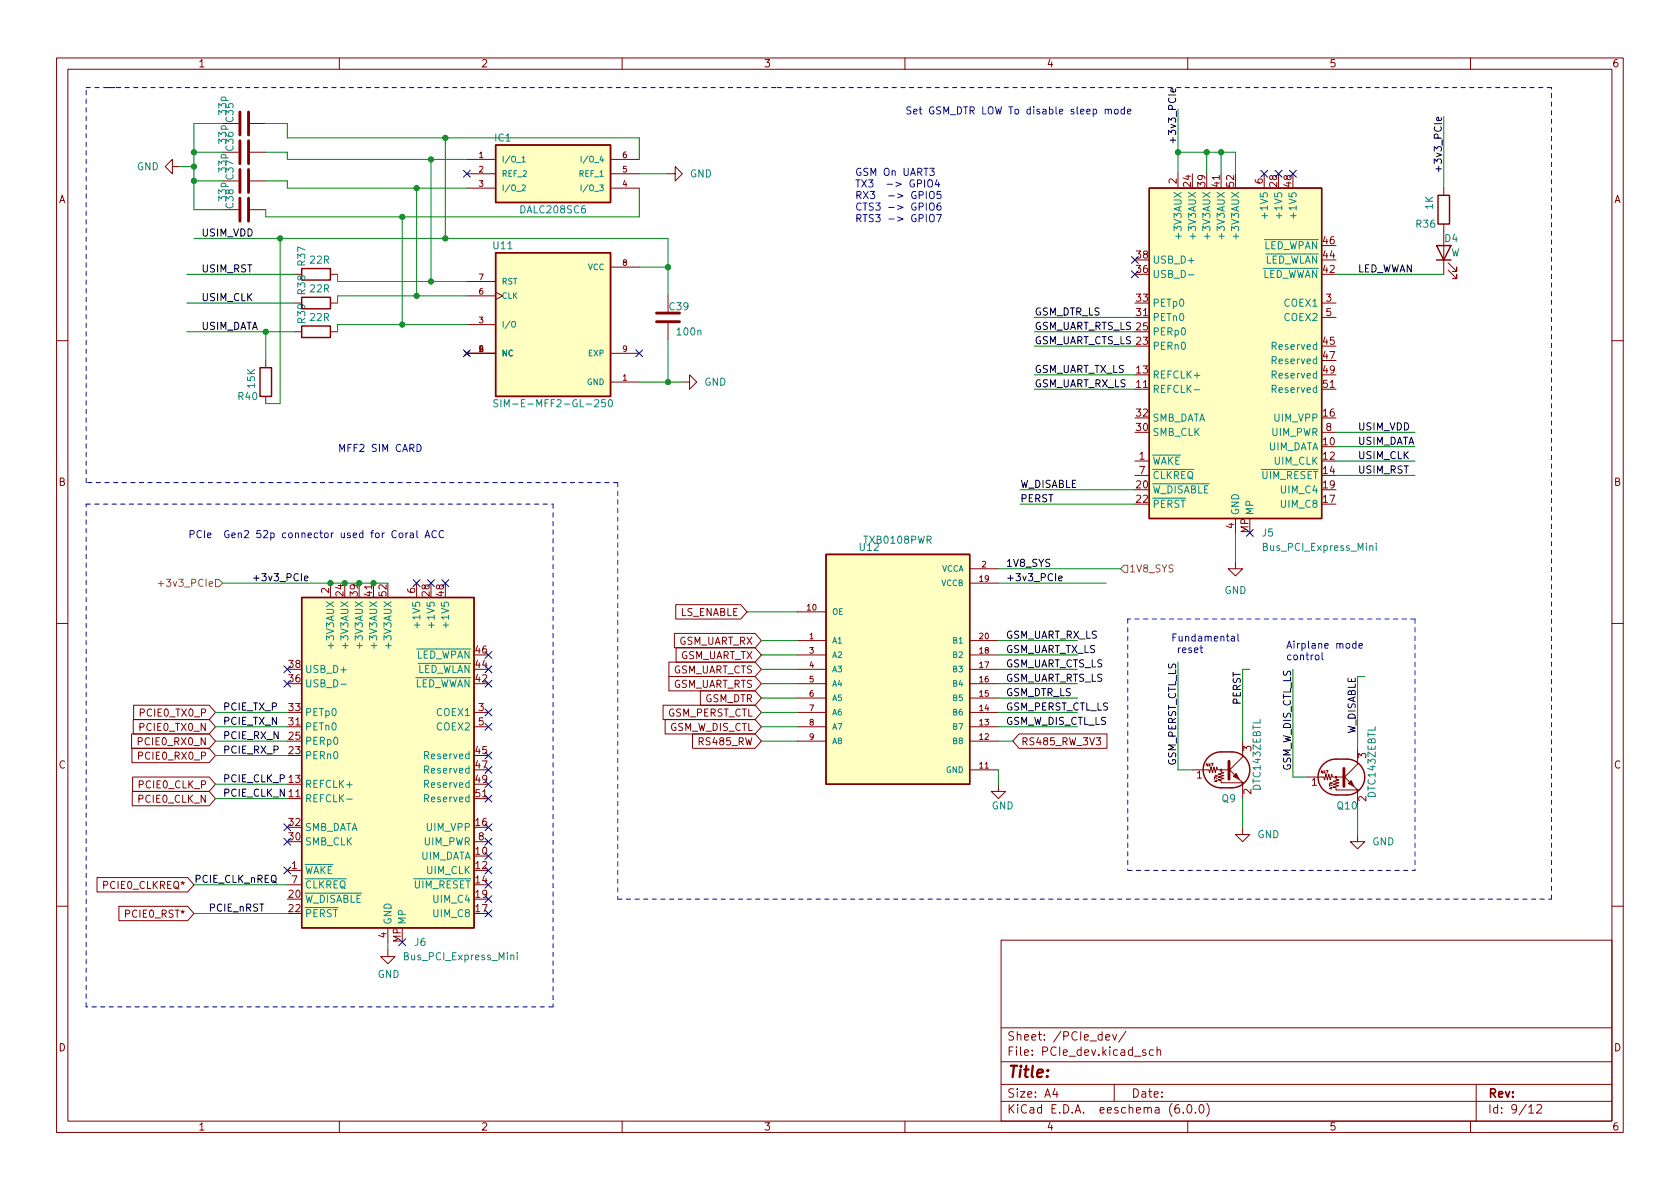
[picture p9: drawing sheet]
<svg xmlns="http://www.w3.org/2000/svg" width="297mm" height="210mm" viewBox="0 0 297 210" stroke-linecap="round" stroke-linejoin="round" font-family="sans-serif">
<g fill="none" stroke="#840000" stroke-width=".18">
<path d="M10 10.2h277v190.1h-277zM12 12.2h273v186.1h-273zM60 10.2v2M110 10.2v2M160 10.2v2M210 10.2v2M260 10.2v2M30.5 29.5v-1.3l-1.3 1.3 1.3 1.2v-1.2h1.2M39.4 21.8h2.8M39.4 37.1h2.8M39.4 26.9h2.8M39.4 32h2.8"/>
<path d="M44.2 21.8h2.8M44.2 37.1h2.8M44.2 26.9h2.8M44.2 32h2.8M82.5 28.2h5.1M82.5 30.7h5.1M82.5 33.3h5.1M107.9 28.2h5.1M107.9 30.7h5.1M107.9 33.3h5.1M118.1 30.7h1.3v-1.2l1.2 1.2-1.2 1.3v-1.3M208.3 30.7v2.6"/>
<path d="M215.9 30.7v2.6M223.5 30.7v2.6M255.3 33.3v1.2M255.3 39.6v8.9M52.1 58.7h1.2M52.1 48.5h1.2M52.1 53.6h1.2M58.4 58.7h1.3M58.4 48.5h1.3M58.4 53.6h1.3M82.5 57.4h5.1M82.5 52.3h5.1"/>
<path d="M82.5 49.8h5.1M87.6 51.7l1.3 .6-1.3 .7M107.9 47.2h5.1M118.1 52.3v2.8M118.1 57.1v2.8M200.7 56.1h2.5M233.7 53.6h2.5M233.7 56.1h2.5M256 47.7l1.6 1.6v-.8v.8h-.8M256 46.5l1.6 1.5v-.8v.8h-.8M10 60.2h2M47 63.7v1.3"/>
<path d="M47 70.1v1.3M82.2 62.1l.7 .8M82.5 62.5h5.1M82.9 62.1l-.7 .8M107.9 67.6h5.1M107.9 62.5h5.1M120.6 67.6h1.3v-1.3l1.3 1.3-1.3 1.2v-1.2M200.7 68.8h2.5M233.7 68.8h2.5M233.7 76.4h2.5M285 60.2h2M200.7 81.5h2.5"/>
<path d="M200.7 84.1h2.5M218.4 99.3v1.3h1.3l-1.3 1.2-1.2-1.2h1.2M218.4 91.7v2.5M10 110.2h2M58.4 103.1v2.6M66 103.1v2.6M73.7 103.1v2.6M118.3 117.1h15.2l1.1 1.3-1.1 1.2h-15.2zM118.3 119.6h15.2l1.1 1.3-1.1 1.3h-15.2zM119.2 112h14.3l1.1 1.3-1.1 1.2h-14.3zM119.5 106.9h11.5l1.1 1.3-1.1 1.3h-11.5zM119.5 114.5h14l1.1 1.3-1.1 1.3h-14z"/>
<path d="M141 113.3h5M141 108.2h5M141 118.4h5M141 115.8h5M171.4 113.3h5.1M171.4 118.4h5.1M171.4 115.8h5.1M171.4 103.1h5.1M171.4 100.6h5.1M285 110.2h2M23.3 129.8h13.7l1.1 1.3-1.1 1.2h-13.7zM23.3 132.3h13.7l1.1 1.3-1.1 1.3h-13.7z"/>
<path d="M23.4 139.9h13.6l1.1 1.3-1.1 1.3h-13.6zM23.4 137.4h13.6l1.1 1.3-1.1 1.2h-13.6zM23.6 127.2h13.4l1.1 1.3-1.1 1.3h-13.4zM23.6 124.7h13.4l1.1 1.3-1.1 1.2h-13.4zM24.5 133.7l.6-.1 .1-.2v-.3l-.7-.1v1.3M50.8 128.5h2.5M83.8 128.5h2.6M83.8 126h2.6M117.2 124.7h16.3l1.1 1.3-1.1 1.2h-16.3zM117.6 127.2h15.9l1.1 1.3-1.1 1.3h-15.9zM122.4 129.8h11.1l1.1 1.3-1.1 1.2h-11.1zM123.8 122.2h9.7l1.1 1.2-1.1 1.3h-9.7z"/>
<path d="M141 131.1h5M141 128.5h5M141 126h5M141 123.4h5M141 120.9h5M171.4 136.1h5.1M171.4 131.1h5.1M171.4 128.5h5.1M171.4 126h5.1M171.4 123.4h5.1M171.4 120.9h5.1M176.5 138.7v1.2h1.3l-1.3 1.3-1.2-1.3h1.2"/>
<path d="M180.2 129.8h15.5v2.5h-15.5l-1.1-1.2zM193.8 130.5h.8l-.4 .4 .3 .2v.5l-.1 .1-.6-.1M210.8 136.1h2.9l.2 .5 .2-1 .3 1 .2-1 .3 1 .2-1 .2 .5h1.9M217.2 135.9l2.5 2.5h-3.8v-.4l-.5-.1 1-.2-1-.3 1-.2-1-.3 1-.3-.5-.1v-.4M219.7 131.1v2.8l-2.5 2.5M219.7 138.7v2.5M231.1 137.4h3l.1 .5 .2-1 .3 1 .2-1 .3 1 .3-1 .1 .5h1.9M237.5 137.2l2.5 2.5h-3.8v-.4l-.5-.1 1-.3-1-.2 1-.3-1-.2 1-.3-.5-.1v-.4M240 132.3v2.8l-2.5 2.6M240 139.9v2.6M17.2 155.2h16l1.1 1.3-1.1 1.2h-16zM50.8 153.9h2.5"/>
<path d="M50.8 141.2h2.5M50.8 156.5h2.5M83.8 141.2h2.6M83.8 148.8h2.6M219.7 146.3v1.3h1.3l-1.3 1.2-1.3-1.2h1.3M240 147.6v1.2h1.3l-1.3 1.3-1.2-1.3h1.2M10 160.2h2M21 160.3h12.2l1.1 1.2-1.1 1.3h-12.2zM68.6 167.9v1.3h1.2l-1.2 1.2-1.3-1.2h1.3M68.6 164.1v2.5M177 166.3h108v32h-108zM285 160.2h2"/>
<path d="M60 198.3v2M110 198.3v2M160 198.3v2M177 194.8h108M177 191.8h108M177 187.8h108M177 181.8h108M186.5 192.5l-.4 1h1M186.9 193v1M195.5 183.4l.7-.1-.1-.3-.4-.1-.2 .2 .1 .8h.5M196.7 182.9l.4 1 .3-1M197 191.8v3"/>
<path d="M199.1 182.4l-1.3 1.9M202.6 185.7l-.4-.1-.2 .2 .1 .3 .5 .1v.4h-.6M203.9 185.7l-.4-.1-.3 .3v.4l.2 .3h.5M204.6 185.8l.2-.2 .3 .1 .1 .9M204.6 185.1v1.5M208.4 195.3a.59 .59 0 0 0-.7 .7v.5l.2 .3h.4l.2-.1 .1-.5-.2-.2-.4-.1-.3 .3M209.2 196.7v.1M210 198.3v2M210.1 195.4l.1-.1a.81 .81 0 0 1 .6 .7 .81 .81 0 0 1-.3 .8h-.1a.81 .81 0 0 1-.6-.6 .81 .81 0 0 1 .3-.8zM211.4 196.7v.1M212.1 195.5l.3-.2a.81 .81 0 0 1 .5 .7 .81 .81 0 0 1-.3 .8h-.1a.81 .81 0 0 1-.4-1.3zM213.4 195.1a1.72 1.72 0 0 1 0 2.3"/>
<path d="M260 198.3v2M261 191.8v6.5M270.3 195.8l.4-.5v1.5M270.3 196.8h.9M271.7 195.5l.6-.2 .2 .2 .1 .3-.9 1h.9"/>
<circle cx="215.9" cy="136.1" r=".13"/>
<circle cx="219.7" cy="138.4" r=".13"/>
<circle cx="236.2" cy="137.4" r=".13"/>
<circle cx="240" cy="139.7" r=".13"/>
</g>
<g fill="none" stroke="#840000" stroke-width=".25">
<path d="M87.6 25.6h20.3v10.2h-20.3zM203.2 33.3h30.5v58.4h-30.5zM254.3 34.5h2v5.1h-2zM53.3 57.7h5.1v2h-5.1zM53.3 47.5h5.1v2h-5.1zM53.3 52.6h5.1v2h-5.1zM87.6 44.7h20.3v25.4h-20.3zM254 43.4h2.5l-1.2 2.6zM254 46h2.5M46 65h2v5.1h-2zM146 98h25.4v40.7h-25.4zM53.3 105.7h30.5v58.4h-30.5z"/>
<path d="M217.8 133h-1.9a3.2 3.2 0 0 0-3.2 3.1 3.2 3.2 0 0 0 3.2 3.2h1.9M217.8 133a3.2 3.2 0 0 1 3.2 3.1 3.2 3.2 0 0 1-3.2 3.2M234 135.2a3.2 3.2 0 0 1 2.2-1h1.9a3.2 3.2 0 0 1 3.2 3.2 3.2 3.2 0 0 1-3.2 3.2h-1.9a3.2 3.2 0 0 1-2.9-2 3.2 3.2 0 0 1 .7-3.4z"/>
</g>
<path d="M42.4 19.8v4.1M43.9 19.8v4.1M42.4 24.9v4.1M42.4 30v4M42.4 35v4.1M43.9 24.9v4.1M43.9 30v4M43.9 35v4.1M116.1 56.9h4M116.1 55.4h4" fill="none" stroke="#840000" stroke-width=".51"/>
<g fill="#ffffc2" stroke="#ffffc2" stroke-width=".18">
<path d="M87.6 44.7h20.3v25.4h-20.3z"/>
<path d="M146 98h25.4v40.7h-25.4z"/>
<path d="M53.3 105.7h30.5v58.4h-30.5z"/>
<path d="M87.6 25.6h20.3v10.2h-20.3z"/>
<path d="M203.2 33.3h30.5v58.4h-30.5z"/>
</g>
<g fill="none" stroke="#008484" stroke-width=".18">
<path d="M92.3 27.9l.3-.3v1M92.3 32.8l.4-.1 .2 .3-.6 .7h.6M92.3 28.6h.6M102.7 27.6v1M102.7 32.7v1M104 32.7l-.9 1.3M104 27.6l-.9 1.3M223.6 37.7v.9M226.2 37.7v.9M228.7 37.7v.9M90.5 57l.2-.2a.34 .34 0 0 1 .4 .4v.3a.34 .34 0 0 1-.3 .4 .34 .34 0 0 1-.3-.4zM208.4 41.3v1"/>
<path d="M210.1 48.6h1M210.9 41.3v1M213.5 41.3v1M216 41.3v1M218.5 41.3v1M88 70.7h-.5l-.1 .1v.4l.5 .2 .1 .3-.2 .2h-.5M88.6 70.7v1.2M107 70.7h-.6l-.1 .6 .2-.1h.5l.1 .2-.1 .4-.2 .1-.5-.1M107.7 70.8l.2-.1a.68 .68 0 0 1 .4 .6 .68 .68 0 0 1-.4 .6l-.2-.1-.1-.3zM211.2 68.9h.9M242.2 96.6l.2-.1 .3 .1v.7M243.3 96.1v.1"/>
<path d="M243.3 96.5v.8M58.5 113.7v.9M61.1 113.7v.9M63.6 113.7v.9M66.1 113.7v.9M68.7 113.7v.9M73.8 110.1v.9M76.3 110.1v.9M78.8 110.1v.9M60.3 121h.9M61.3 141.3h1M90.3 169l.2-.1h.3l.1 .8"/>
<path d="M91.5 168.5v.1M91.5 168.9v.8"/>
</g>
<g fill="#840000" stroke="#840000" stroke-width=".51">
<path d="M237.6 135.9v3.2z"/>
<path d="M217.3 134.6v3.2z"/>
</g>
<g fill="#840000" stroke="#840000" stroke-width=".18">
<path d="M238.4 138.6l.5-.6 .5 1.1z"/>
<path d="M218.1 137.3l.5-.5 .5 1z"/>
</g>
<path d="M198.8 99.9h.6v1.3h-.6l-.7-.6zM28 103.2h.9M28.5 102.7v1M38.1 102.5h.6l.7 .6-.7 .7h-.6z" fill="none" stroke="#848400" stroke-width=".18"/>
<path d="M207.8 15.7l.1 .4-.2 .2-.6-.1v-.5h.2l.1 .6M254.8 20.8l.1 .4-.2 .1h-.6v-.5l.2-.1 .1 .6M53.8 102.3l.6-.1v-.3h-.4l-.2 .1 .1 .6h.5M187.2 102.3l.6-.1-.1-.3h-.3l-.2 .1 .1 .6h.4" fill="none" stroke="#000" stroke-width=".18"/>
<g fill="none" stroke="#0000c2" stroke-width=".18">
<path d="M195.4 19.4l.2-.1 .3 .1 .1 .8M195.4 19.3v.9M196 19.5l.1-.2 .3 .1 .1 .8M197.2 19.4l.3-.1 .2 .3v.3l-.2 .3-.3-.1-.2-.2zM198.8 19.4l-.4-.1-.2 .3 .1 .5h.5M198.8 18.9v1.3M199.3 19.7l.7-.1-.1-.2-.4-.1-.2 .2 .1 .6h.5M163.5 31.8v1.3M163.8 33.8v1.3M164.2 31.9l.1-.1a.43 .43 0 0 1 .6 .4v.5a.42 .42 0 0 1-.4 .4 .42 .42 0 0 1-.5-.4v-.5zM164.4 29.8h.8l-.4 .4 .3 .2v.5l-.2 .1-.5-.1M164.4 34l.2-.2a.43 .43 0 0 1 .6 .5v.4a.42 .42 0 0 1-.4 .4 .42 .42 0 0 1-.5-.4z"/>
<path d="M164.4 36.1l.2-.2a.43 .43 0 0 1 .6 .4v.4a.42 .42 0 0 1-.4 .5 .42 .42 0 0 1-.5-.5zM164.4 38.1l.2-.2a.43 .43 0 0 1 .6 .5v.4a.42 .42 0 0 1-.4 .4 .42 .42 0 0 1-.5-.4zM165.6 37.9h.8l-.5 1.3M165.7 31.7l-.3 1h.7M166 32.2v.9M166.3 35.9l-.4 .1a.86 .86 0 0 0 0 1.2l.4-.2 .1-.4-.3-.2h-.2l-.2 .2M166.3 33.8h-.6v.7l.1-.2 .5 .1 .1 .2-.1 .4-.2 .1-.4-.1M73.7 78.6a.64 .64 0 0 1 .8 .6 .64 .64 0 0 1-.8 .6zM33.6 94.5l.6-.1 .1-.2v-.3l-.7-.1v1.3M35.6 93.9a.6 .6 0 0 0-.8 .5 .6 .6 0 0 0 .6 .7l.2-.1M36.1 93.8v1.3M36.7 94.7l.6-.2-.1-.2-.3-.1-.2 .2 .1 .6h.4"/>
<path d="M78.4 93.9a.6 .6 0 0 0-.8 .5 .6 .6 0 0 0 .6 .7l.2-.1M212.2 114.6h.5M212.3 114.1v1.1l.4 .2M217.7 112.6h.5l.1 .8M218.3 112.8l-.4 .1-.2 .2 .2 .3 .4-.1M218.9 112.1v1.1l.2 .2M232.7 115.9l.3-.1 .2 .3v.3l-.2 .3-.3-.1-.2-.2zM233.8 115.4v1.1l.1 .2M239.7 113.8h-.3l-.3 .2 .2 .6h.4M239.7 113.4v1.2M240.3 114.2l.6-.1-.1-.3h-.3l-.2 .2v.6h.5"/>
</g>
<g fill="none" stroke="#0000c2" stroke-width=".18" stroke-dasharray=".8 .8">
<path d="M15.2 15.5h5.1M19 15.5h118.2M139.7 15.5h.1M139.7 15.5h-2.5M274.3 15.5h-134.6M15.2 89.1h82.6M15.2 85.3v-69.8M97.8 89.1v88.9M109.2 85.3v73.7M109.2 85.3h-94M199.4 109.5v44.4M250.2 109.5v44.4"/>
<path d="M250.2 109.5h-50.8M109.2 159h165.1M199.4 153.9h50.8M274.3 159v-143.5M15.2 178v-88.9M97.8 178h-82.6"/>
</g>
<g fill="none" stroke="#008400" stroke-width=".18">
<path d="M208.3 19.3v11.4M31.7 29.5h2.6M34.3 26.9h5.1M34.3 32h5.1M39.4 21.8h-5.1v15.3h5.1M47 26.9h3.8v1.3h31.7M47 32h3.8v1.3h31.7M47 21.8h3.8v2.6h62.2v3.8M71.1 38.3v19.1M73.7 33.3v19M76.2 28.2v21.6M78.7 24.4v17.8"/>
<path d="M113 33.3v5h-66v-1.2M113 30.7h5.1M208.3 26.9h10.1v3.8M213.4 26.9v3.8M215.9 26.9v3.8M255.3 20.6v12.7M33 58.7h19.1M33 48.5h19.1M33 53.6h19.1M34.3 42.2h83.8v10.1M47 58.7v5M49.5 42.2v29.2h-2.5"/>
<path d="M59.7 48.5v1.3h22.8M82.5 52.3h-22.8v1.3M82.5 57.4h-22.8v1.3M113 47.2h5.1M118.1 59.9v7.7M182.9 58.7h17.8M182.9 56.1h17.8M236.2 48.5h19.1M113 67.6h7.6M182.9 61.2h17.8M182.9 66.3h17.8M182.9 68.8h17.8"/>
<path d="M236.2 79h14M236.2 76.4h14M180.3 86.6h20.4M180.3 89.1h20.4M218.4 94.2v5.1M236.2 81.5h14M236.2 84.1h14M39.4 103.1h29.2M132.1 108.2h8.9M134.6 118.4h6.4M134.6 115.8h6.4M134.6 113.3h6.4"/>
<path d="M176.5 118.4h14M176.5 115.8h14M176.5 100.6h21.6M176.5 103.1h19.1M176.5 113.3h14M208.3 117.1v19h2.5M221 118.4h-1.3v12.7M228.6 118.4v19h2.5M241.3 119.6h-1.3v12.7M38.1 126h12.7M38.1 128.5h12.7M38.1 131.1h12.7"/>
<path d="M38.1 133.6h12.7M38.1 138.7h12.7M134.6 120.9h6.4M134.6 123.4h6.4M134.6 126h6.4M134.6 128.5h6.4M134.6 131.1h6.4M176.5 120.9h14M176.5 123.4h14M176.5 126h14M176.5 128.5h14M176.5 131.1h2.6"/>
<path d="M176.5 136.1v2.6M34.3 156.5h16.5M38.1 141.2h12.7M219.7 141.2v5.1M240 142.5v5.1M34.3 161.5h16.5M68.6 166.6v1.3"/>
</g>
<g fill="none" stroke="#000084" stroke-width=".18">
<path d="M81.9 30.1l1.3 1.2M83.2 30.1l-1.3 1.2M222.9 30.1l1.2 1.2M224.1 30.1l-1.2 1.2M225.5 30.1l1.2 1.2M226.7 30.1l-1.2 1.2M228 30.1l1.2 1.2M229.2 30.1l-1.2 1.2M200.1 47.9l1.2 1.2M200.1 45.4l1.2 1.2M201.3 47.9l-1.2 1.2M201.3 45.4l-1.2 1.2"/>
<path d="M81.9 61.9l1.3 1.2M83.2 61.9l-1.3 1.2M112.4 61.9l1.2 1.2M113.6 61.9l-1.2 1.2M220.4 93.6l1.2 1.2M221.6 93.6l-1.2 1.2M50.2 117.7l1.2 1.3M51.4 117.7l-1.2 1.3M73.1 102.5l1.2 1.2M74.3 102.5l-1.2 1.2M75.6 102.5l1.2 1.2M76.8 102.5l-1.2 1.2"/>
<path d="M78.1 102.5l1.2 1.2M79.3 102.5l-1.2 1.2M85.8 115.2l1.2 1.2M85.8 117.7l1.2 1.3M87 115.2l-1.2 1.2M87 117.7l-1.2 1.3M50.2 120.3l1.2 1.2M51.4 120.3l-1.2 1.2M85.8 135.5l1.2 1.2M85.8 133l1.2 1.2M85.8 125.4l1.2 1.2M85.8 120.3l1.2 1.2"/>
<path d="M85.8 127.9l1.2 1.2M85.8 138.1l1.2 1.2M87 135.5l-1.2 1.2M87 133l-1.2 1.2M87 125.4l-1.2 1.2M87 120.3l-1.2 1.2M87 127.9l-1.2 1.2M87 138.1l-1.2 1.2M50.2 148.2l1.2 1.2M50.2 153.3l1.2 1.2M50.2 145.7l1.2 1.2M51.4 148.2l-1.2 1.2"/>
<path d="M51.4 153.3l-1.2 1.2M51.4 145.7l-1.2 1.2M85.8 153.3l1.2 1.2M85.8 140.6l1.2 1.2M85.8 158.4l1.2 1.2M85.8 148.2l1.2 1.2M85.8 145.7l1.2 1.2M85.8 150.8l1.2 1.2M85.8 155.8l1.2 1.3M87 153.3l-1.2 1.2M87 140.6l-1.2 1.2M87 158.4l-1.2 1.2"/>
<path d="M87 148.2l-1.2 1.2M87 145.7l-1.2 1.2M87 150.8l-1.2 1.2M87 155.8l-1.2 1.3M70.5 166l1.2 1.2M71.7 166l-1.2 1.2M85.8 160.9l1.2 1.2M87 160.9l-1.2 1.2"/>
</g>
<g fill="#008400" stroke="#008400" stroke-width=".18">
<circle cx="76.2" cy="28.2" r=".46"/>
<circle cx="78.7" cy="24.4" r=".46"/>
<circle cx="73.7" cy="33.3" r=".46"/>
<circle cx="71.1" cy="38.3" r=".46"/>
<circle cx="71.1" cy="57.4" r=".46"/>
<circle cx="73.7" cy="52.3" r=".46"/>
<circle cx="66" cy="103.1" r=".46"/>
<circle cx="118.1" cy="67.6" r=".46"/>
<circle cx="118.1" cy="47.2" r=".46"/>
<circle cx="78.7" cy="42.2" r=".46"/>
<circle cx="76.2" cy="49.8" r=".46"/>
<circle cx="47" cy="58.7" r=".46"/>
<circle cx="34.3" cy="26.9" r=".46"/>
<circle cx="34.3" cy="32" r=".46"/>
<circle cx="34.3" cy="29.5" r=".46"/>
<circle cx="49.5" cy="42.2" r=".46"/>
<circle cx="208.3" cy="26.9" r=".46"/>
<circle cx="215.9" cy="26.9" r=".46"/>
<circle cx="213.4" cy="26.9" r=".46"/>
<circle cx="63.5" cy="103.1" r=".46"/>
<circle cx="58.4" cy="103.1" r=".46"/>
<circle cx="61" cy="103.1" r=".46"/>
</g>
<text font-size="2.8" fill="#840000" x="178" y="190.6">Title:</text>
<g font-size="2.1" fill="#840000">
<text x="178" y="184">Sheet: /PCIe_dev/</text>
<text x="178" y="186.7">File: PCIe_dev.kicad_sch</text>
<text x="178" y="196.9">KiCad E.D.A. eeschema (6.0.0)</text>
<text x="178" y="194.1">Size: A4</text>
<text x="200" y="194.1">Date:</text>
<text x="263" y="194.1">Rev:</text>
<text x="263" y="196.9">Id: 9/12</text>
</g>
<g font-size="1.8" fill="#840000">
<text x="35" y="11.9">1</text>
<text x="85" y="11.9">2</text>
<text x="135" y="11.9">3</text>
<text x="185" y="11.9">4</text>
<text x="235" y="11.9">5</text>
<text x="285" y="11.9">6</text>
<text x="10.3" y="35.9">A</text>
<text x="208" y="32.5" transform="rotate(-90 208 32.5)">2</text>
<text x="210.6" y="33" transform="rotate(-90 210.6 33)">24</text>
<text x="213.1" y="33" transform="rotate(-90 213.1 33)">39</text>
<text x="215.6" y="33" transform="rotate(-90 215.6 33)">41</text>
<text x="218.2" y="33" transform="rotate(-90 218.2 33)">52</text>
<text x="223.3" y="32.5" transform="rotate(-90 223.3 32.5)">6</text>
<text x="225.8" y="33" transform="rotate(-90 225.8 33)">28</text>
<text x="228.3" y="33" transform="rotate(-90 228.3 33)">48</text>
<text x="285.3" y="35.9">A</text>
<text x="200.9" y="45.7">38</text>
<text x="234" y="45.7">44</text>
<text x="234" y="43.2">46</text>
<text x="200.9" y="53.3">33</text>
<text x="200.9" y="48.3">36</text>
<text x="234" y="48.3">42</text>
<text x="234.5" y="53.3">3</text>
<text x="200.9" y="55.9">31</text>
<text x="234.5" y="55.9">5</text>
<text x="234" y="61">45</text>
<text x="234" y="63.5">47</text>
<text x="200.9" y="68.6">11</text>
<text x="200.9" y="66">13</text>
<text x="234" y="66">49</text>
<text x="234" y="68.6">51</text>
<text x="200.9" y="76.2">30</text>
<text x="200.9" y="73.7">32</text>
<text x="234" y="73.7">16</text>
<text x="234.5" y="76.2">8</text>
<text x="201.4" y="81.3">1</text>
<text x="201.4" y="83.8">7</text>
<text x="234" y="78.7">10</text>
<text x="234" y="81.3">12</text>
<text x="234" y="83.8">14</text>
<text x="10.3" y="85.9">B</text>
<text x="200.9" y="86.4">20</text>
<text x="200.9" y="88.9">22</text>
<text x="234" y="88.9">17</text>
<text x="234" y="86.4">19</text>
<text x="285.3" y="85.9">B</text>
<text x="218.2" y="93.5" transform="rotate(-90 218.2 93.5)">4</text>
<text x="220.7" y="94.3" transform="rotate(-90 220.7 94.3)">MP</text>
<text x="58.2" y="104.9" transform="rotate(-90 58.2 104.9)">2</text>
<text x="60.7" y="105.4" transform="rotate(-90 60.7 105.4)">24</text>
<text x="63.2" y="105.4" transform="rotate(-90 63.2 105.4)">39</text>
<text x="65.8" y="105.4" transform="rotate(-90 65.8 105.4)">41</text>
<text x="68.3" y="105.4" transform="rotate(-90 68.3 105.4)">52</text>
<text x="73.4" y="104.9" transform="rotate(-90 73.4 104.9)">6</text>
<text x="75.9" y="105.4" transform="rotate(-90 75.9 105.4)">28</text>
<text x="78.5" y="105.4" transform="rotate(-90 78.5 105.4)">48</text>
<text x="120.1" y="108.9">LS_ENABLE</text>
<text x="51.1" y="118.1">38</text>
<text x="84.1" y="118.1">44</text>
<text x="84.1" y="115.6">46</text>
<text x="118.7" y="119.1">GSM_UART_CTS</text>
<text x="119.8" y="114">GSM_UART_RX</text>
<text x="120" y="116.5">GSM_UART_TX</text>
<text x="51.1" y="125.7">33</text>
<text x="51.1" y="120.6">36</text>
<text x="84.1" y="120.6">42</text>
<text x="84.6" y="125.7">3</text>
<text x="118.7" y="121.6">GSM_UART_RTS</text>
<text x="124.5" y="124.2">GSM_DTR</text>
<text x="24.9" y="131.8">PCIE0_RX0_N</text>
<text x="25.1" y="129.2">PCIE0_TX0_N</text>
<text x="25.2" y="126.7">PCIE0_TX0_P</text>
<text x="51.1" y="130.8">25</text>
<text x="51.1" y="128.3">31</text>
<text x="84.6" y="128.3">5</text>
<text x="117.9" y="126.7">GSM_PERST_CTL</text>
<text x="118.2" y="129.2">GSM_W_DIS_CTL</text>
<text x="123.9" y="131.8">RS485_RW</text>
<text x="180.5" y="131.8">RS485_RW_3V3</text>
<text x="10.3" y="135.9">C</text>
<text x="25" y="134.3">PCIE0_RX0_P</text>
<text x="51.1" y="133.3">23</text>
<text x="84.1" y="133.3">45</text>
<text x="84.1" y="135.9">47</text>
<text x="211.6" y="137.7">1</text>
<text x="221.2" y="132.8" transform="rotate(-90 221.2 132.8)">3</text>
<text x="241.6" y="134.1" transform="rotate(-90 241.6 134.1)">3</text>
<text x="285.3" y="135.9">C</text>
<text x="24.7" y="141.9">PCIE0_CLK_N</text>
<text x="24.8" y="139.4">PCIE0_CLK_P</text>
<text x="84.1" y="138.4">49</text>
<text x="84.1" y="141">51</text>
<text x="221.2" y="140.4" transform="rotate(-90 221.2 140.4)">2</text>
<text x="231.9" y="138.9">1</text>
<text x="241.6" y="141.7" transform="rotate(-90 241.6 141.7)">2</text>
<text x="51.1" y="148.6">30</text>
<text x="51.1" y="146">32</text>
<text x="84.1" y="146">16</text>
<text x="84.6" y="148.6">8</text>
<text x="51.6" y="153.7">1</text>
<text x="84.1" y="151.1">10</text>
<text x="84.1" y="153.7">12</text>
<text x="18.6" y="157.2">PCIE0_CLKREQ*</text>
<text x="51.1" y="158.7">20</text>
<text x="51.1" y="161.3">22</text>
<text x="51.6" y="156.2">7</text>
<text x="84.1" y="156.2">14</text>
<text x="84.1" y="161.3">17</text>
<text x="84.1" y="158.7">19</text>
<text x="22.5" y="162.3">PCIE0_RST*</text>
<text x="68.3" y="165.8" transform="rotate(-90 68.3 165.8)">4</text>
<text x="70.9" y="166.7" transform="rotate(-90 70.9 166.7)">MP</text>
<text x="10.3" y="185.9">D</text>
<text x="285.3" y="185.9">D</text>
<text x="35" y="199.9">1</text>
<text x="85" y="199.9">2</text>
<text x="135" y="199.9">3</text>
<text x="185" y="199.9">4</text>
<text x="235" y="199.9">5</text>
<text x="285" y="199.9">6</text>
</g>
<g font-size="1.8" fill="#008484">
<text x="40" y="20.2" transform="rotate(-90 40 20.2)">33p</text>
<text x="41.3" y="21.5" transform="rotate(-90 41.3 21.5)">C35</text>
<text x="40" y="25.3" transform="rotate(-90 40 25.3)">33p</text>
<text x="41.3" y="26.6" transform="rotate(-90 41.3 26.6)">C36</text>
<text x="87.5" y="25">IC1</text>
<text x="24.2" y="30.1">GND</text>
<text x="40" y="35.5" transform="rotate(-90 40 35.5)">33p</text>
<text x="40" y="30.4" transform="rotate(-90 40 30.4)">33p</text>
<text x="41.3" y="31.7" transform="rotate(-90 41.3 31.7)">C37</text>
<text x="122" y="31.4">GND</text>
<text x="41.3" y="36.8" transform="rotate(-90 41.3 36.8)">C38</text>
<text x="92.1" y="37.7">DALC208SC6</text>
<text x="208.9" y="41.7" transform="rotate(-90 208.9 41.7)">+3V3AUX</text>
<text x="211.5" y="41.7" transform="rotate(-90 211.5 41.7)">+3V3AUX</text>
<text x="214" y="41.7" transform="rotate(-90 214 41.7)">+3V3AUX</text>
<text x="216.5" y="41.7" transform="rotate(-90 216.5 41.7)">+3V3AUX</text>
<text x="219.1" y="41.7" transform="rotate(-90 219.1 41.7)">+3V3AUX</text>
<text x="224.2" y="38" transform="rotate(-90 224.2 38)">+1V5</text>
<text x="226.7" y="38" transform="rotate(-90 226.7 38)">+1V5</text>
<text x="229.2" y="38" transform="rotate(-90 229.2 38)">+1V5</text>
<text x="250.5" y="40.3">R36</text>
<text x="253.4" y="37" transform="rotate(-90 253.4 37)">1K</text>
<text x="54" y="46.9" transform="rotate(-90 54 46.9)">R37</text>
<text x="54.9" y="46.6">22R</text>
<text x="87.3" y="44.1">U11</text>
<text x="203.7" y="46.6">USB_D+</text>
<text x="221.9" y="44.1">~{LED_WPAN}</text>
<text x="222" y="46.6">~{LED_WLAN}</text>
<text x="255.5" y="42.8">D4</text>
<text x="256.5" y="45.3">W</text>
<text x="54" y="52" transform="rotate(-90 54 52)">R38</text>
<text x="54.9" y="51.7">22R</text>
<text x="203.7" y="49.1">USB_D-</text>
<text x="221.4" y="49.1">~{LED_WWAN}</text>
<text x="54" y="57.1" transform="rotate(-90 54 57.1)">R39</text>
<text x="54.9" y="56.8">22R</text>
<text x="118.4" y="54.9">C39</text>
<text x="119.8" y="59.3">100n</text>
<text x="203.7" y="59.3">PERp0</text>
<text x="203.7" y="56.8">PETn0</text>
<text x="203.7" y="54.2">PETp0</text>
<text x="227.2" y="54.2">COEX1</text>
<text x="227.2" y="56.8">COEX2</text>
<text x="203.7" y="61.8">PERn0</text>
<text x="225.2" y="61.8">Reserved</text>
<text x="225.2" y="64.4">Reserved</text>
<text x="42.2" y="70.7">R40</text>
<text x="45.1" y="68.6" transform="rotate(-90 45.1 68.6)">15K</text>
<text x="124.5" y="68.2">GND</text>
<text x="203.7" y="69.5">REFCLK-</text>
<text x="203.7" y="66.9">REFCLK+</text>
<text x="225.2" y="66.9">Reserved</text>
<text x="225.2" y="69.5">Reserved</text>
<text x="89.4" y="72">SIM-E-MFF2-GL-250</text>
<text x="203.7" y="77.1">SMB_CLK</text>
<text x="203.7" y="74.5">SMB_DATA</text>
<text x="224.8" y="77.1">UIM_PWR</text>
<text x="225.4" y="74.5">UIM_VPP</text>
<text x="203.7" y="82.2">~{WAKE}</text>
<text x="224" y="79.6">UIM_DATA</text>
<text x="225.3" y="82.2">UIM_CLK</text>
<text x="203.7" y="87.2">~{W_DISABLE}</text>
<text x="203.7" y="89.8">~{PERST}</text>
<text x="203.7" y="84.7">~{CLKREQ}</text>
<text x="221.7" y="84.7">~{UIM_RESET}</text>
<text x="226.7" y="89.8">UIM_C8</text>
<text x="226.7" y="87.2">UIM_C4</text>
<text x="219.1" y="91.2" transform="rotate(-90 219.1 91.2)">GND</text>
<text x="221.6" y="91.2" transform="rotate(-90 221.6 91.2)">MP</text>
<text x="223.2" y="94.9">J5</text>
<text x="152" y="97.4">U12</text>
<text x="153" y="96.1">TXB0108PWR</text>
<text x="223.5" y="97.4">Bus_PCI_Express_Mini</text>
<text x="216.5" y="105">GND</text>
<text x="74.3" y="110.3" transform="rotate(-90 74.3 110.3)">+1V5</text>
<text x="76.8" y="110.3" transform="rotate(-90 76.8 110.3)">+1V5</text>
<text x="79.4" y="110.3" transform="rotate(-90 79.4 110.3)">+1V5</text>
<text x="53.8" y="119">USB_D+</text>
<text x="59.1" y="114.1" transform="rotate(-90 59.1 114.1)">+3V3AUX</text>
<text x="61.6" y="114.1" transform="rotate(-90 61.6 114.1)">+3V3AUX</text>
<text x="64.1" y="114.1" transform="rotate(-90 64.1 114.1)">+3V3AUX</text>
<text x="66.7" y="114.1" transform="rotate(-90 66.7 114.1)">+3V3AUX</text>
<text x="69.2" y="114.1" transform="rotate(-90 69.2 114.1)">+3V3AUX</text>
<text x="72" y="116.5">~{LED_WPAN}</text>
<text x="72.1" y="119">~{LED_WLAN}</text>
<text x="53.8" y="121.5">USB_D-</text>
<text x="71.5" y="121.5">~{LED_WWAN}</text>
<text x="53.8" y="131.7">PERp0</text>
<text x="53.8" y="129.2">PETn0</text>
<text x="53.8" y="126.6">PETp0</text>
<text x="77.3" y="126.6">COEX1</text>
<text x="77.3" y="129.2">COEX2</text>
<text x="53.8" y="134.2">PERn0</text>
<text x="75.3" y="134.2">Reserved</text>
<text x="75.3" y="136.8">Reserved</text>
<text x="53.8" y="141.9">REFCLK-</text>
<text x="53.8" y="139.3">REFCLK+</text>
<text x="75.3" y="139.3">Reserved</text>
<text x="75.3" y="141.9">Reserved</text>
<text x="175.3" y="143.1">GND</text>
<text x="216.1" y="141.9">Q9</text>
<text x="222.9" y="139.6" transform="rotate(-90 222.9 139.6)">DTC143ZEBTL</text>
<text x="236.5" y="143.1">Q10</text>
<text x="243.2" y="140.9" transform="rotate(-90 243.2 140.9)">DTC143ZEBTL</text>
<text x="53.8" y="149.5">SMB_CLK</text>
<text x="53.8" y="146.9">SMB_DATA</text>
<text x="75" y="149.5">UIM_PWR</text>
<text x="75.5" y="146.9">UIM_VPP</text>
<text x="222.3" y="148.2">GND</text>
<text x="242.6" y="149.5">GND</text>
<text x="53.8" y="154.6">~{WAKE}</text>
<text x="74.2" y="152">UIM_DATA</text>
<text x="75.5" y="154.6">UIM_CLK</text>
<text x="53.8" y="159.6">~{W_DISABLE}</text>
<text x="53.8" y="157.1">~{CLKREQ}</text>
<text x="71.8" y="157.1">~{UIM_RESET}</text>
<text x="76.8" y="159.6">UIM_C4</text>
<text x="53.8" y="162.2">~{PERST}</text>
<text x="69.2" y="163.6" transform="rotate(-90 69.2 163.6)">GND</text>
<text x="71.8" y="163.6" transform="rotate(-90 71.8 163.6)">MP</text>
<text x="73.3" y="167.3">J6</text>
<text x="76.8" y="162.2">UIM_C8</text>
<text x="66.7" y="172.9">GND</text>
<text x="71.7" y="169.8">Bus_PCI_Express_Mini</text>
</g>
<g font-size="1.8" fill="#0000c2">
<text x="160" y="20.2">Set GSM_DTR LOW To disable sleep mode</text>
<text x="151.1" y="31.1">GSM On UART3</text>
<text x="151.1" y="33.1">TX3 -&gt; GPIO4</text>
<text x="151.1" y="35.2">RX3 -&gt; GPIO5</text>
<text x="151.1" y="37.2">CTS3 -&gt; GPIO6</text>
<text x="151.1" y="39.3">RTS3 -&gt; GPIO7</text>
<text x="59.7" y="79.9">MFF2 SIM CARD</text>
<text x="40" y="95.1">PCIe Gen2 52p connector used for Coral ACC</text>
<text x="207" y="113.4">Fundamental</text>
<text x="207.5" y="115.5">reset</text>
<text x="227.3" y="114.7">Airplane mode</text>
<text x="227.3" y="116.7">control</text>
</g>
<g font-size="1.8">
<text x="207.9" y="25.6" transform="rotate(-90 207.9 25.6)">+3v3_PCIe</text>
<text x="254.9" y="30.7" transform="rotate(-90 254.9 30.7)">+3v3_PCIe</text>
<text x="35.6" y="41.8">USIM_VDD</text>
<text x="35.6" y="53.2">USIM_CLK</text>
<text x="35.6" y="48.2">USIM_RST</text>
<text x="240" y="48.2">LED_WWAN</text>
<text x="35.6" y="58.3">USIM_DATA</text>
<text x="182.9" y="55.8">GSM_DTR_LS</text>
<text x="182.9" y="58.3">GSM_UART_RTS_LS 25</text>
<text x="182.9" y="65.9">GSM_UART_TX_LS</text>
<text x="182.9" y="60.9">GSM_UART_CTS_LS 23</text>
<text x="182.9" y="68.5">GSM_UART_RX_LS</text>
<text x="240" y="76.1">USIM_VDD</text>
<text x="240" y="78.6">USIM_DATA</text>
<text x="240" y="83.7">USIM_RST</text>
<text x="240" y="81.2">USIM_CLK</text>
<text x="180.3" y="88.8">PERST</text>
<text x="180.3" y="86.3">W_DISABLE</text>
<text x="177.8" y="100.2">1V8_SYS</text>
<text x="44.4" y="102.8">+3v3_PCIe</text>
<text x="177.8" y="102.8">+3v3_PCIe</text>
<text x="177.8" y="112.9">GSM_UART_RX_LS</text>
<text x="177.8" y="118">GSM_UART_CTS_LS</text>
<text x="177.8" y="115.5">GSM_UART_TX_LS</text>
<text x="39.4" y="125.6">PCIE_TX_P</text>
<text x="177.8" y="123.1">GSM_DTR_LS</text>
<text x="177.8" y="125.6">GSM_PERST_CTL_LS</text>
<text x="177.8" y="120.5">GSM_UART_RTS_LS</text>
<text x="219.4" y="124.7" transform="rotate(-90 219.4 124.7)">PERST</text>
<text x="39.4" y="130.7">PCIE_RX_N</text>
<text x="39.4" y="128.2">PCIE_TX_N</text>
<text x="177.8" y="128.2">GSM_W_DIS_CTL_LS</text>
<text x="239.7" y="129.8" transform="rotate(-90 239.7 129.8)">W_DISABLE</text>
<text x="39.4" y="133.2">PCIE_RX_P</text>
<text x="207.9" y="135.7" transform="rotate(-90 207.9 135.7)">GSM_PERST_CTL_LS</text>
<text x="228.3" y="136.6" transform="rotate(-90 228.3 136.6)">GSM_W_DIS_CTL_LS</text>
<text x="39.4" y="140.9">PCIE_CLK_N 11</text>
<text x="39.4" y="138.3">PCIE_CLK_P 13</text>
<text x="34.3" y="156.1">PCIE_CLK_nREQ</text>
<text x="36.8" y="161.2">PCIE_nRST</text>
</g>
<g font-size="1.8" fill="#848400">
<text x="199.6" y="101.2">1V8_SYS</text>
<text x="29" y="103.8">+3v3_PCIe</text>
</g>
<g font-size="1.4" fill="#840000">
<text x="84.7" y="27.9">1</text>
<text x="110.1" y="27.9">6</text>
<text x="84.7" y="30.5">2</text>
<text x="84.7" y="33">3</text>
<text x="110.1" y="33">4</text>
<text x="110.1" y="30.5">5</text>
<text x="110.1" y="47">8</text>
<text x="84.7" y="52.1">6</text>
<text x="84.7" y="49.5">7</text>
<text x="84.7" y="57.1">3</text>
<text x="84.7" y="62.2">2</text>
<text x="110.1" y="62.2">9</text>
<text x="110.1" y="67.3">1</text>
<text x="173.6" y="100.3">2</text>
<text x="142.7" y="107.9">10</text>
<text x="173.2" y="102.9">19</text>
<text x="143.1" y="113">1</text>
<text x="173.2" y="113">20</text>
<text x="143.1" y="115.6">3</text>
<text x="143.1" y="118.1">4</text>
<text x="173.2" y="118.1">17</text>
<text x="173.2" y="115.6">18</text>
<text x="143.1" y="120.6">5</text>
<text x="143.1" y="123.2">6</text>
<text x="143.1" y="125.7">7</text>
<text x="173.2" y="125.7">14</text>
<text x="173.2" y="123.2">15</text>
<text x="173.2" y="120.6">16</text>
<text x="143.1" y="128.3">8</text>
<text x="143.1" y="130.8">9</text>
<text x="173.2" y="130.8">12</text>
<text x="173.2" y="128.3">13</text>
<text x="173.2" y="135.9">11</text>
</g>
<g font-size="1.4" fill="#008484">
<text x="88.6" y="28.7">I/O_1</text>
<text x="103.5" y="28.7">I/O_4</text>
<text x="88.6" y="31.2">REF_2</text>
<text x="88.6" y="33.8">I/O_2</text>
<text x="102.5" y="31.2">REF_1</text>
<text x="103.5" y="33.8">I/O_3</text>
<text x="103.9" y="47.7">VCC</text>
<text x="88.6" y="52.8">CLK</text>
<text x="88.6" y="50.3">RST</text>
<text x="88.6" y="57.9">I/O</text>
<text x="88.6" y="63">NC</text>
<text x="104.1" y="63">EXP</text>
<text x="103.8" y="68.1">GND</text>
<text x="166.4" y="101.1">VCCA</text>
<text x="166.4" y="103.6">VCCB</text>
<text x="147.1" y="113.8">A1</text>
<text x="147.1" y="108.7">OE</text>
<text x="168.6" y="113.8">B1</text>
<text x="147.1" y="116.3">A2</text>
<text x="147.1" y="118.9">A3</text>
<text x="168.6" y="118.9">B3</text>
<text x="168.6" y="116.3">B2</text>
<text x="147.1" y="121.4">A4</text>
<text x="147.1" y="123.9">A5</text>
<text x="168.6" y="123.9">B5</text>
<text x="168.6" y="121.4">B4</text>
<text x="147.1" y="126.5">A6</text>
<text x="147.1" y="129">A7</text>
<text x="147.1" y="131.6">A8</text>
<text x="168.6" y="131.6">B8</text>
<text x="168.6" y="129">B7</text>
<text x="168.6" y="126.5">B6</text>
<text x="167.3" y="136.6">GND</text>
</g>
<g font-size=".7" fill="#840000">
<text x="213.3" y="135.5">4k7</text>
<text x="233.6" y="136.8">4k7</text>
<text x="215.3" y="138.3" transform="rotate(-90 215.3 138.3)">47k</text>
<text x="235.6" y="139.5" transform="rotate(-90 235.6 139.5)">47k</text>
</g>
</svg>
